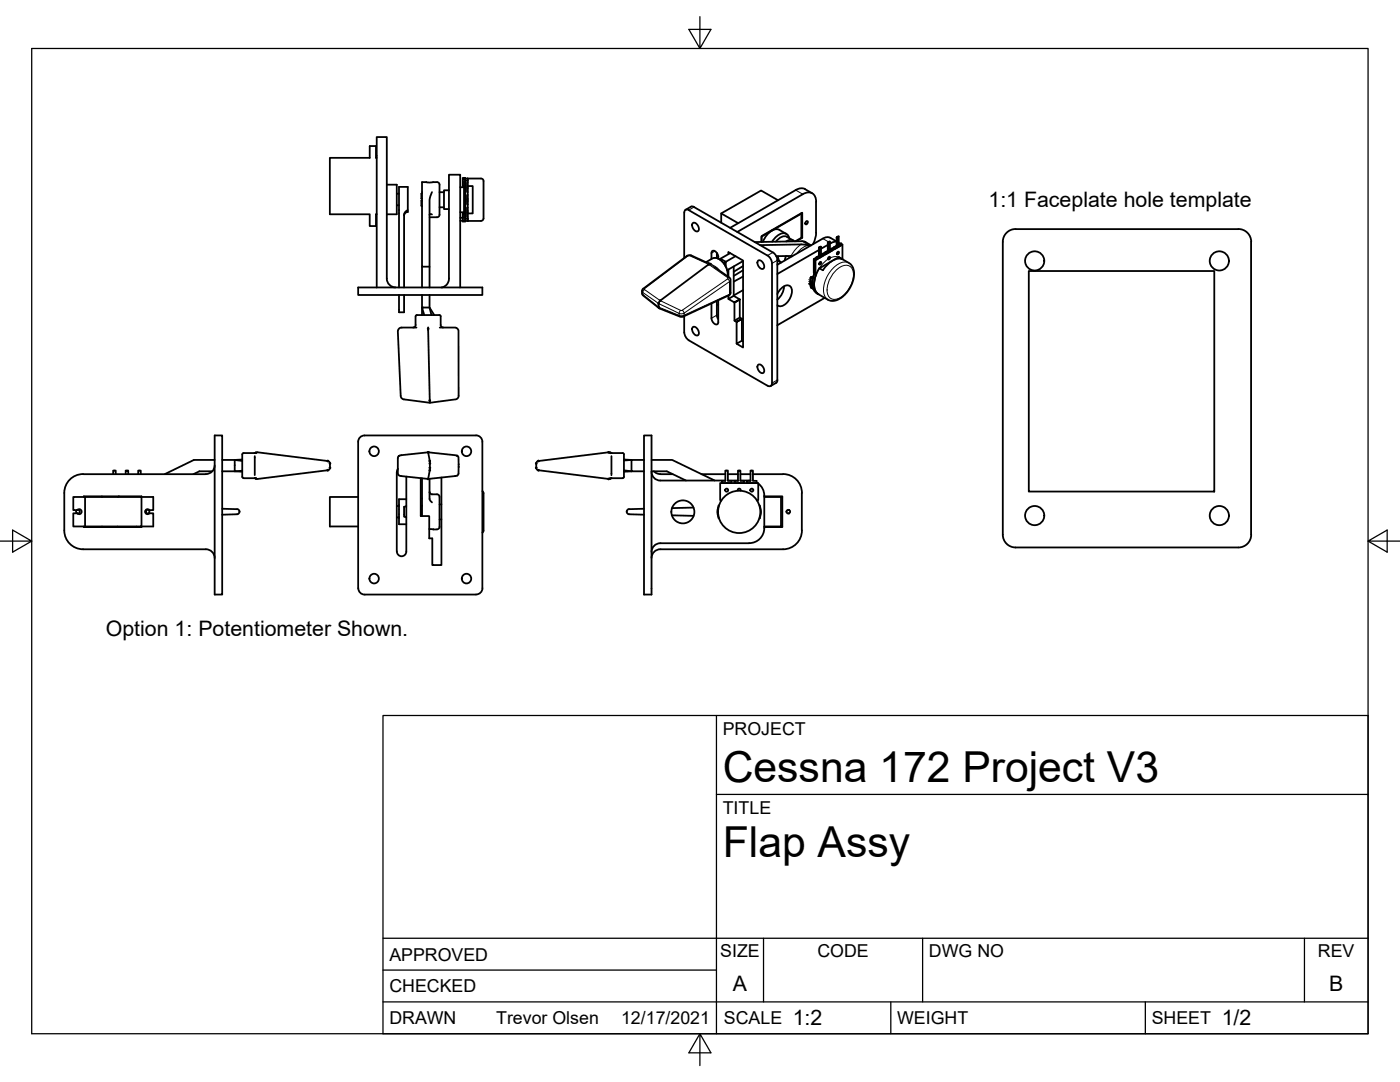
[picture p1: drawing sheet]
<svg xmlns="http://www.w3.org/2000/svg" width="279mm" height="216mm" viewBox="0 0 279 216" stroke-linecap="round" stroke-linejoin="round" font-family="sans-serif">
<!-- layer: Visible -->
<g fill="none" stroke="#000" stroke-width=".36">
<path d="M75.2 31.5h-.2v-2.4h-1.2v2.4h-8v11.3h8v2.3h1.2v-2.3h.2M77.2 36.9h2v5.9h-2M79.2 38.7h.4M84.2 38.6l-.1 .1v.9h.1M86.2 38.3l-.5 1.6v17.5M87.7 36.9v4.7a2.12 2.12 0 0 1-.2 1.7h-1.8M87.7 38.4h.9M87.7 36.8l-.2-.4-.3-.1h-3v16.9h1.5M89.6 38h-1v3.7h1M92.4 35.8v-.3h.4v.3M92.6 36.1v1.3h-.8M92.8 35.6h3.2a1.12 1.12 0 0 1 .5 1.4v6.6"/>
<path d="M92.8 37.4h-.2v5h-.8M92.8 36v-.2h-.4v1.3h.2M93.2 37.1v-.7h.1v.7h1v5.5h-1v.7h-.1v-.7M93.2 37.1h.1v.5h-.1zM93.2 37.6v.7h.1v-.7M93.2 39.6h.1v.5h-.1zM93.2 39.6v-.7h.1v.7M93.3 36.4v-.8v.4h-.5v7.6h.5M93.3 38.3v.6M155.3 40l-3.4-2-8 4.6M162.1 38.6l-1.4-.9a1.81 1.81 0 0 0-1.9 .2l-13.1 7.6M71.5 57.4h24.8v1.5h-24.8z"/>
<path d="M78.9 57.3a1.75 1.75 0 0 1-1.7-1.7v-28.3h-2v30.1M79.2 41h.4M79.6 58.9v3.4h1v-3.4M80.6 43a.79 .79 0 0 1 .8-.7v-.4l-.5 .4-.3 .5v14.6M81.4 41.9v-4.6h-1.8v20.1M84.2 40h-.1v1.1h.1M84.2 53.2v4.2M84.2 58.9v4M85.7 58.9v2.5l1 1.5M86.2 42.8l-.3-.1-.2 .2M87.7 41.4h.9M88.1 57.4l1-.5 .5-1.2v-20.8h2.2v22.5"/>
<path d="M91.8 43.5h.6M91.8 44h.6M92.4 44h.4v.2h-.4zM92.6 42.6h-.2v1.4M92.8 42.4h-.2v1.2M92.8 44.1h3.2M92.8 43.6v.4M93.2 42.1h.1v.5h-.1zM93.2 42.1v-.7h.1v.7M93.2 40.1v.7h.1v-.7M93.3 43.6v.5M93.3 40.8v.6"/>
<path d="M93.3 43.3v.3M96.5 43.6l-.1 .2-.4 .3M136.5 42.5v9M136.6 42.4l.2-.6 .7 .1 15.7 9.1 .7 .8 .2 .7v23.9l-.3 .6h-.6M137.9 41.3l-1.1 .6M137.9 41.2l.6 .1 15.7 9.1M138.3 44.5a1.11 1.11 0 0 1 1 1.6 1.11 1.11 0 0 1-1-1.6zM140.9 52.3l1.7-.8h.6l.5 .3 .7 .7 .7 1.1 .1 .8v.7M140.9 52.3l-3-1.3h-.7l-8.9 6.6-.2 .4v.6l.2 .3 3.2 2.6M141.9 52.6l-.4 .1-9.8 7.3-.3 .6 .1 .8 4.2 1.8h.5l9.4-4.3 .2-.4-.1-2.9-3.1-2.3M143.1 50.5v1M143.3 51.6a1.26 1.26 0 0 0-1.1-1.5l-.2 .4v1.2"/>
<path d="M143.3 59.9l.1 4.4-.2 .4a1.14 1.14 0 0 1-1.2-1.2M143.7 51.8l.1-.2 1 .6-.3 .4M143.9 44.5v-1.9l3.4 1.9M145.4 50.7v-.4l2.9 1.7v17.3l-1.3-.7M145.4 53.8v1.4M145.4 59v.6M145.7 50.5l-1.9 1.1M146.4 53.2v5.8l1.2 .8v3.6M146.4 59l-1 .6 1.2 .7M146.8 51.1l-2 1.1v.9M147.6 59.7l-1 .7 1-.6M148.3 57.9l-1.9 1"/>
<path d="M148.3 55.2l-1.9 1M148.3 53.9l-1.9 1.2M148.3 53.1l-1.9 1.1M148.3 52.1l-3.2 1.8M151.4 52a1.11 1.11 0 0 1 .9 1.6 1.11 1.11 0 0 1-.9-1.6zM151.7 48.9l8.4-.1 1.4 .2M154.2 50.4l.6 .5 .4 1M154.9 51.1h3l.1 .1M155.1 51.9l.4 .2M155.1 58.7a2.54 2.54 0 0 1 2.2-1.8 1.39 1.39 0 0 1 .6 2 2.67 2.67 0 0 1-2.5 2.2l-.3-.2M155.3 51.1l.1 .8 .5 .5M155.8 52.3l-.7-.4v23.9"/>
<path d="M156.5 57.1l-.4 1.5-1 1.2M156.9 51.1l-.3 .9M157 46.7l-1.5-.8a2.51 2.51 0 0 0-2.8 1.4l-.4 1M157 47.3l1.3 .7M157 47.2a1.91 1.91 0 0 0-2.1 1M157.5 47.5a1.27 1.27 0 0 0-.9-1 1.27 1.27 0 0 0-1.3 .5l-1.2 1.2M157.8 51.1h.1M158.5 48.2a1.15 1.15 0 0 0-1.6 0M159.8 42.6h.1v4.9l-1.2 .7M159.9 42.6l-7.9 4.6v1.1v-1.2l8.1-4.7v5.1l-1.2 .7M159.9 47.3l.2 .2M160.1 48.1l-9.5 .2"/>
<path d="M160.1 48.1l.6 .2 1.2 .7M160.8 44.3l.3-.2 .1 .2-.1 .3-.3 .2-.1-.2zM161.5 56.6l.2 .2M161.8 55.4h.1M161.8 55.3l.4 .2-.2 1 .2 1.1-.4-.2-.1-.7zM162.1 56.9v.1M162.1 56.1v.1M162.2 55.5h.1M162.2 57.5v.1M162.3 55.2l-.5 .1M162.4 51.7v2.8l.4 .2v-2.8M162.5 54.5l-.2 .6"/>
<path d="M162.5 54.5a3.7 3.7 0 0 0 .1 3.7l.7 .5M162.8 54.7h.1a3.7 3.7 0 0 0 .1 3.7l.3 .3M162.9 40.3v6.1M162.9 46.4l-.1 .9-.5 1.4M162.9 40.3a1.62 1.62 0 0 0-.8-1.7 1.62 1.62 0 0 0-1.9 .1l-13.1 7.6M162.9 51.4l.1 .4zM163.4 49.4l.1 1.7v-1.7M163.4 51.1l-.5 .3M163.4 49.9l-8.3 4.8M163.5 51.1l-.5 .3M163.5 53.5a5.1 5.1 0 0 0-.7 4.6l.5 .6M163.6 52.4l.2-.1 .1 .1-.1 .3-.3 .1z"/>
<path d="M163.9 49.2l-.5 .2 .5-.2v1.7l.5-.3-.5 .2M164.2 47.6l-9.1 5.2M164.2 47.6a1.49 1.49 0 0 1 1.5-.1l1.3 .7M164.6 59.4l-9.5 5.5M164.7 50.4l-.3 .2v.4l-1.4 .8M164.7 50.3l.1 .5zM165.2 48.4l.1 1.7v-1.7M165.2 50l-.5 .3M165.2 48.9l-1.3 .7M165.3 50.1l-.5 .3M165.3 51.4l.3-.2 .1 .1-.1 .3-.3 .2zM165.6 48.2l-.4 .2 .4-.2v1.7l.5-.3-.5 .2"/>
<path d="M166 52.1l-2.5 1.4M166.1 49.6v.4l-1.3 .8M166.3 51.9l1.1-.6 .7 .4a3.3 3.3 0 0 0-3.4 1.5l-.5 .7-.7-.4M166.5 49.3v.4zM166.5 49.4l-.4 .2M167 47.3v1.8v-1.7M167 49l-.5 .3M167 48.2l-.6 .1-.8 .3M167 49.1l-.5 .3M167.1 50.3l.3-.1v.2l-.1 .2-.2 .2zM167.4 51.3l2.3 1.4 .5 .7 .3 1-.1 1-.7 2-.7 1-.8 .8-.9 .6-.7 .2-1.2-.1-2.1-1.2M167.4 47.2l-.4 .1 .4-.1v1.7l.5-.3-.5 .2"/>
<path d="M167.4 48.4l.2 .2M167.9 48.7l.2 .1v2.9M167.9 48.6v.3l-1.4 .8M168.1 48.8l-5.3 3.1-.4-.2 .5-.3M205.3 54.1h37v44h-37zM247.1 45.7h-44.4a2.55 2.55 0 0 0-2.6 2.5v58.5M247.2 45.7a2.55 2.55 0 0 1 2.5 2.5M249.7 48.3v58.4M82.9 63.1v1.8M83 63.1l.2-.2h4.7v2l.3 .4h.2M83 64.8l-.3 .5h-.2M84.7 62.9l-.5-1.5h1.5l.4 1.5"/>
<path d="M85.4 65.3l.4 15.1-5.2-.7a.73 .73 0 0 1-.6-.7l-.6-13 .3-.5 .3-.1h3.1M87.8 65.4h3.1l.4 .2 .2 .4v13a.69 .69 0 0 1-.6 .7l-5.1 .7M136.5 63.1v3.3M136.6 66.3l.3 1.1 .6 .5 15.7 9.1M138.3 65.2a1.11 1.11 0 0 1 1 1.7 1.11 1.11 0 0 1-1-1.7zM142 60.6v2.9M143.1 60l-.1 2.9 .3 .8M143.3 60.7l-.2 .2M146.6 60.4v3.6M147 64.2l1.1-.6zM147 64.3v4.3l1.1-.6M148.1 63.6l-.5-.2-1 .6 .4 .2"/>
<path d="M148.1 63.6v4.4l.2 .1M151.4 72.8a1.11 1.11 0 0 1 .9 1.6 1.11 1.11 0 0 1-.9-1.6zM154.9 76.4l-1.1 .6M155.2 75.8l-.3 .6M16.7 99.2v-.2h11.5v.2h2.4v2.6h-.8a.5 .5 0 0 0-.7-.1 .5 .5 0 0 0 0 .8 .5 .5 0 0 0 .7-.1h.8v2.7h-2.4v.1h-11.5v-.1M17 99.2h-2.4v2.6h.8a.5 .5 0 0 1 .7-.1 .5 .5 0 0 1 0 .8 .5 .5 0 0 1-.7-.1h-.8v2.7h2.4M17 99.2h11.2v5.9h-11.2zM20.3 99v.2M22.6 94.6v-.7h.5v.7M23.7 99l-.2 .2M25.1 94.6v-.7h.5v.7M27.6 94.6v-.7h.5v.7"/>
<path d="M41.1 94.6h-24.5a3.8 3.8 0 0 0-3.8 3.8v7.5M42.4 94h-2.6l-1.2 .6M42.8 86.9h1.5v31.7h-1.5zM42.8 92.8a1.75 1.75 0 0 1-1.7 1.8M42.8 91.8h-4.1l-5.8 2.8M44.3 94l4 .1M48.3 92l-1.5-.2v2.2l1.5-.1M48.3 91.7l-4 .1M50.8 90.4h-2.2l-.3 .3v4.5l.3 .2h2.2M50.8 90.4l.6-.1 14.1 1.7 .3 .4v1.1l-.3 .3-14.1 1.8-.6-.2M50.8 90.4h.1M50.8 95.4h.1"/>
<path d="M50.8 91v3.8M71.5 99.2h-5.7v5.9h5.7M79.2 94.2v15.8M79.4 93.5l-.2 .7M81.1 99.6h-1.5v5h1.5M81.1 95.1v14.9M84.2 95.4v7.6M85.4 90.3l.4 1.7v1.8l-.4 1.8M85.4 90.3l-5.5 .5-.3 .2-.2 .4v3.1l.2 .3 5.8 .8M85.4 90.3l5.8 .6 .3 .3v1.5v1.9l-.3 .3-5.8 .7M85.7 98.1l.3 .5a1.81 1.81 0 0 1 1.6 .3l.1 5a2.09 2.09 0 0 1-.2 1.7h-1.8M85.7 95.5v4.2l.5 .5"/>
<path d="M88.1 95.3v17.5h-1.8v-5.4h-.6v-4.4h-1.7v-7.6M91.5 92.6v.1M91.5 93.2h.1M95 86.9h-22.2a1.27 1.27 0 0 0-1.3 1.3v29.2a1.27 1.27 0 0 0 1.3 1.2h22.2M95 86.9a1.27 1.27 0 0 1 1.3 1.2v29.3M96.3 98a1.49 1.49 0 0 1 .2 1.3v5.7a1.46 1.46 0 0 1-.2 1.3M107.2 92.1l14.3-1.8 .4 .1h2.4l.2 .3v4.5l-.2 .2h-2.3l-.5 .2-14.1-1.8-.4-.4v-1zM122 91v3.8M122.1 95.4h.1M122.1 90.4h.1M124.5 91.7l1.5 .1-1.5 .1M124.5 93.9l1.5 .1-1.5 .1"/>
<path d="M128.5 86.9h1.5v31.7h-1.5zM128.5 91.8h-2.5v2.2h2.5M130 91.8h4.2l8.4 4.1M130 94h3.1l3.8 1.9M130 94.1a1.75 1.75 0 0 0 1.8 1.8h13M130.5 94l.9 .6h2.8M140 94.6h4.8M143.9 99.9l-.2-.1v-3.4h7.6v3.4l-.2 .1M144.8 93.9h.5v2h.7v.5h-1.9v-.5h.7zM145.3 94.6h2M145.3 95.9h2M147.3 93.9h.5v2h.7v.5h-1.9v-.5h.7z"/>
<path d="M147.8 95.9h2M147.8 94.6h2M147.8 97.9l-.1-.3-.2-.1-.2 .1-.1 .3M149.8 93.9h.5v2h.7v.5h-1.9v-.5h.7zM150.3 94.6h6a3.8 3.8 0 0 1 3.7 3.8M151 96.3l.2 .1M151.3 96.5l.7 .6 .5 1.3v7a2.99 2.99 0 0 1-3 3M152.5 99.2h3.4v5.9h-3.4M152.5 99h3.6v6.2h-3.6M155.9 99.2h.2M160 98.4v7.5M12.8 105.8a3.8 3.8 0 0 0 3.8 3.8h24.5"/>
<path d="M15.4 101.8a.37 .37 0 0 0 0 .6M15.5 101.7a.37 .37 0 0 1 .4 .4 .37 .37 0 0 1-.4 .4M20.3 105.1v.1M23.4 105.1l.2 .1M27.3 105.1l-.2 .1M41.1 109.6a1.75 1.75 0 0 1 1.7 1.7M44.3 101.5l3 .1a.52 .52 0 0 1 .5 .5 .52 .52 0 0 1-.5 .5l-3 .1M79.2 101h.4M79.2 103.3h.4M79.2 110a.94 .94 0 0 0 .9 1 .94 .94 0 0 0 1-1M81.1 101l-.5 .1v2l.5 .2M84.2 100.9l-.1 .1v2"/>
<path d="M87.7 103.6h.4M87.7 100.6h.4M96.3 117.4a1.27 1.27 0 0 1-1.3 1.2M128.5 101.5l-2.9 .1a.52 .52 0 0 0-.5 .5 .52 .52 0 0 0 .5 .5l2.9 .1M134.1 102.8l4.3 .1M138.4 101.3l-4.3 .1M143.3 102.6h.1M143.3 101.6v.1M143.5 100.9l-.3 1.1 .1 1 .2 .4M149.5 108.4h-17.7a1.75 1.75 0 0 0-1.8 1.7M151.6 100.9l.3 1.1-.1 .6-.2 .8M155.9 105.1h.2"/>
<path d="M157.4 101.7l.1 .1M157.5 102.4l-.1 .1M160 105.8a3.8 3.8 0 0 1-3.7 3.8h-24.5a1.75 1.75 0 0 0-1.8 1.7M200.1 106.7a2.55 2.55 0 0 0 2.6 2.5h44.4M249.7 106.7a2.55 2.55 0 0 1-2.5 2.5"/>
<circle cx="206.5" cy="52.1" r="1.92"/>
<circle cx="243.3" cy="52.1" r="1.92"/>
<circle cx="74.7" cy="90.1" r=".95"/>
<circle cx="93.1" cy="90.1" r=".95"/>
<circle cx="145" cy="97.8" r=".31"/>
<circle cx="150" cy="97.8" r=".31"/>
<circle cx="29.5" cy="102.1" r=".37"/>
<circle cx="74.7" cy="115.5" r=".95"/>
<circle cx="93.1" cy="115.5" r=".95"/>
<circle cx="136.3" cy="102.1" r="2.3"/>
<circle cx="147.5" cy="102.1" r="4.2"/>
<circle cx="157.3" cy="102.1" r=".37"/>
<circle cx="206.5" cy="102.9" r="1.92"/>
<circle cx="243.3" cy="102.9" r="1.92"/>
</g>
<g fill="#000" stroke="#000" stroke-width=".2">
<circle cx="131.8" cy="60" r=".17"/>
<circle cx="141.4" cy="52.7" r=".17"/>
<circle cx="141.7" cy="52.7" r=".17"/>
<circle cx="85.4" cy="65.6" r=".17"/>
<circle cx="85.8" cy="79.9" r=".17"/>
<circle cx="131.4" cy="60.6" r=".17"/>
<circle cx="131.4" cy="61.3" r=".17"/>
<circle cx="51.1" cy="90.3" r=".17"/>
<circle cx="51.1" cy="95.5" r=".17"/>
<circle cx="65.4" cy="93.8" r=".17"/>
<circle cx="65.4" cy="92" r=".17"/>
<circle cx="65.8" cy="92.5" r=".17"/>
<circle cx="65.8" cy="93.3" r=".17"/>
<circle cx="85.4" cy="95.6" r=".17"/>
<circle cx="85.4" cy="90.3" r=".17"/>
<circle cx="85.8" cy="93.8" r=".17"/>
<circle cx="85.8" cy="92" r=".17"/>
<circle cx="85.8" cy="92.5" r=".17"/>
<circle cx="85.8" cy="93.3" r=".17"/>
<circle cx="107" cy="92.5" r=".17"/>
<circle cx="107" cy="93.3" r=".17"/>
<circle cx="107.5" cy="92" r=".17"/>
<circle cx="107.5" cy="93.8" r=".17"/>
<circle cx="121.5" cy="90.3" r=".17"/>
<circle cx="121.5" cy="95.6" r=".17"/>
<circle cx="121.8" cy="90.3" r=".17"/>
<circle cx="121.8" cy="95.5" r=".17"/>
</g>
<g fill="#000">
<circle cx="85.4" cy="95.6" r=".18"/>
<circle cx="85.4" cy="90.3" r=".18"/>
</g>
<!-- layer: Visible Narrow -->
<g fill="none" stroke="#000" stroke-width=".2">
<path d="M158.8 37.9l1.4 .9M128.1 58.1l.2 .3M128.1 58.5l.2 .3M128.3 58.4l1.6 1.1a33.2 33.2 0 0 0 5.6 3M128.3 58.4v.4l1.6 1.2a7.5 7.5 0 0 0 3.6 2.1l2 .8M128.3 58.7l.1 .2M128.4 57.6h.2M128.6 57.6v.2M128.6 57.8l1.6 1.1a30.7 30.7 0 0 0 5.6 3M128.6 57.8l-.3 .6M137.3 51.1l-8.7 6.5M137.3 51.1h-.2"/>
<path d="M137.6 51l-.3 .1M137.6 51l3.8 1.7 3.8 2.7M137.9 51h-.2M138.5 41.3l-1 .6M140.9 52.3h.3l1.5 .9 .8 .8M140.9 52.3l1.7 1M142.2 51.6a2.1 2.1 0 0 1 2.3 1.2l.6 1.4 .1 .9M142.7 50.1l-.7 .4M145.2 55.4v.2M145.2 55.6l-9.1 6.3M145.2 55.6l.4 .6M145.5 55.3l-.3 .1"/>
<path d="M145.6 58.7l-.2 .2M145.6 56.2v2.5l-9.1 4.2M145.6 56.2l-9.1 6.3M145.8 58.4l-.2 .3M145.8 55.9l-.2 .3M154.2 50.4l-1 .6M155.1 51.9l-1 .7M155.1 51.9l.4 .2M157.1 51.1l.5 .3M159.9 48.7l-1.1 1-.9 1.4M160.1 48.1l1.4 .8a3.5 3.5 0 0 0-2.5 1.7M161.4 56.5l.3 .2"/>
<path d="M161.4 56.2l.3 .1M161.4 55.8l.3 .2M161.6 55.5l.2 .1M161.7 55.4l.1 .1M163.6 49.3l.1 1.7-.2 .1M163.9 50.9l-.2 .1v.4M164.2 47.6l1.2 .7M165.2 51.7l-1.3 1.3-1 1.7M165.4 48.3v1.7l-.1 .1M165.6 49.9l-.2 .1v.4M165.6 48.4l.2 .1M166.7 54.1a2.36 2.36 0 0 1 3.1-.9 3.2 3.2 0 0 1 .1 3.6 4.7 4.7 0 0 1-3.4 2.9 1.55 1.55 0 0 1-1.4-1.8 5.9 5.9 0 0 1 1.6-3.8z"/>
<path d="M167.1 47.2l.1 1.8-.2 .1M167.4 48.9l-.2 .1v.3M167.6 51.4a1.95 1.95 0 0 0-2 .1M169.4 52.5a2.87 2.87 0 0 0-3.2 1.1 5.7 5.7 0 0 0-1.6 5.4l.6 .8M135.5 62.9l.2 .2M135.5 62.5v.4M135.8 61.9l-.3 .6M136.1 61.9h-.3M136.2 61.9l.3 .6M136.5 62.9l-.1 .2M136.5 62.9h-1M136.5 62.5l-.5 .1-.5-.1"/>
<path d="M136.5 62.5v.4M143.1 62.9l-1.1 .6M155.1 75.8l-1 .6"/>
</g>
<!-- layer: Border -->
<path d="M6.3 9.7h266.7v196.6h-266.7zM139.7 3.3v6.4l2.2-3.8h-4.4l2.2 3.8M0 108h6.3l-3.8-2.2v4.4l3.8-2.2M273 108l3.8 2.2v-4.4l-3.8 2.2h6.4M139.7 206.3l-2.2 3.8h4.4l-2.2-3.8v6.3" fill="none" stroke="#000" stroke-width=".25"/>
<!-- layer: Titleblock -->
<path d="M76.4 142.8h196.6v63.5h-196.6zM143 158.5h130M143 142.8v63.5M76.4 199.9h196.6M76.4 193.6h66.6M76.4 187.2h196.6M152.4 187.2v12.7M177.8 199.9v6.4M184.1 187.2v12.7M228.6 199.9v6.4M260.3 187.2v12.7" fill="none" stroke="#000" stroke-width=".25"/>
<g font-size="8.5">
<text x="144.3" y="156">Cessna 172 Project V3</text>
<text x="144.3" y="171">Flap Assy</text>
</g>
<g font-size="4.3">
<text x="197.3" y="41.3">1:1 Faceplate hole template</text>
<text x="21.1" y="126.9">Option 1: Potentiometer Shown.</text>
<text x="146.3" y="197.7">A</text>
<text x="265.2" y="197.7">B</text>
<text x="158.2" y="204.6">1:2</text>
<text x="243.8" y="204.6">1/2</text>
</g>
<g font-size="3.5">
<text x="144.3" y="146.6">PROJECT</text>
<text x="144.3" y="162.3">TITLE</text>
<text x="77.7" y="191.7">APPROVED</text>
<text x="143.7" y="191">SIZE</text>
<text x="163.1" y="191">CODE</text>
<text x="185.4" y="191">DWG NO</text>
<text x="263" y="191">REV</text>
<text x="77.7" y="198">CHECKED</text>
<text x="77.7" y="204.4">DRAWN</text>
<text x="99" y="204.4">Trevor Olsen</text>
<text x="124" y="204.4">12/17/2021</text>
<text x="144.5" y="204.4">SCALE</text>
<text x="179" y="204.4">WEIGHT</text>
<text x="229.8" y="204.4">SHEET</text>
</g>
</svg>
